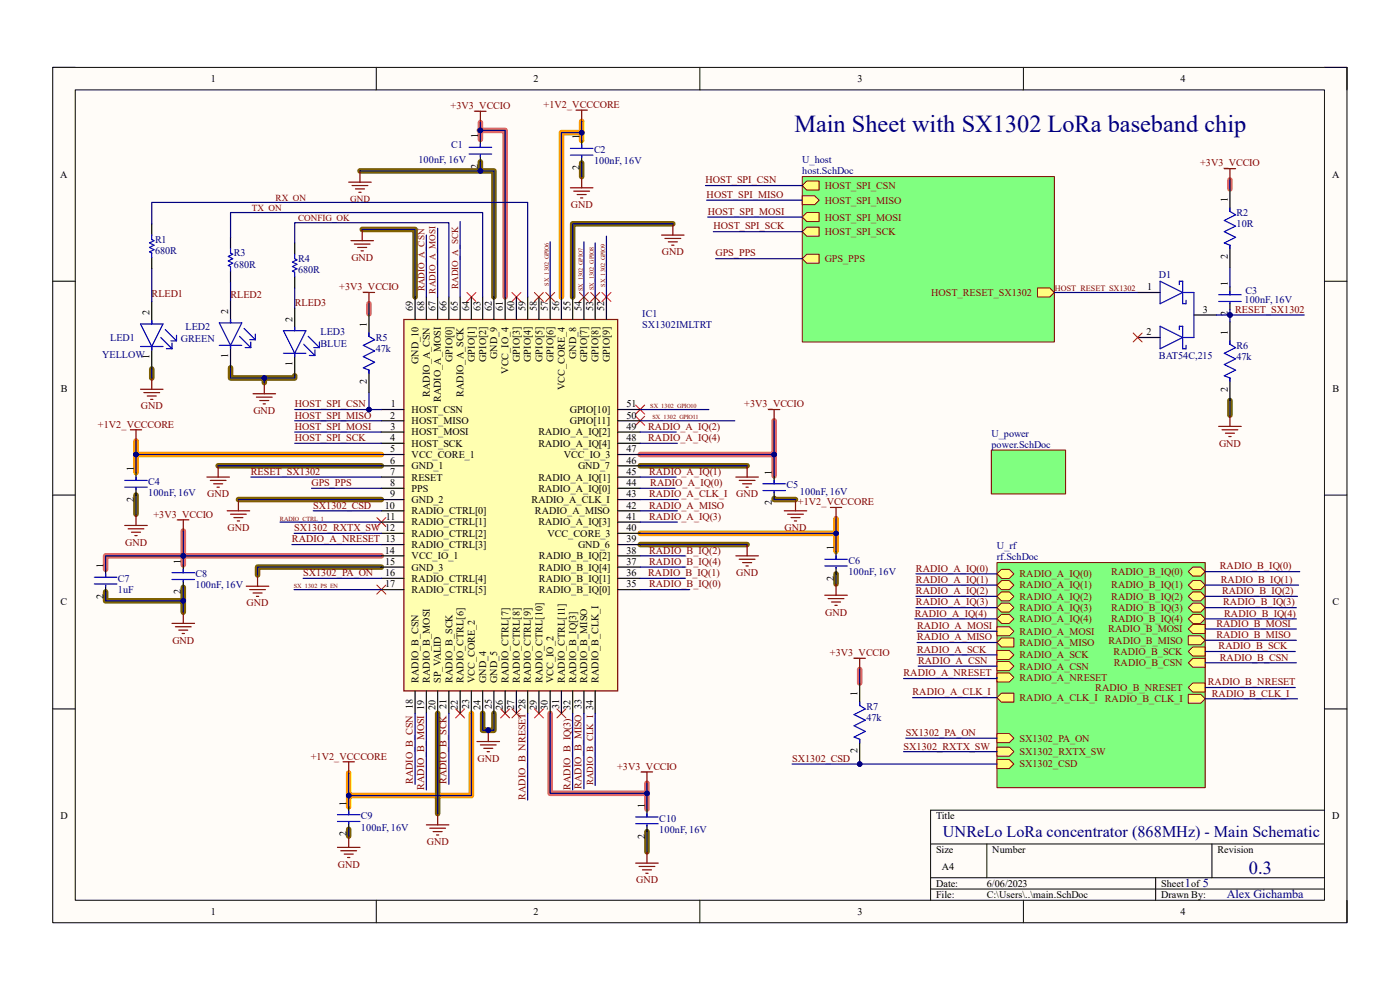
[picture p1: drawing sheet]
<svg xmlns="http://www.w3.org/2000/svg" width="297mm" height="210mm" viewBox="0 0 297 210" stroke-linecap="round" stroke-linejoin="round" font-family="sans-serif">
<path d="M11.2 14.3h274.6v181.4h-274.6z" fill-rule="evenodd" fill="#fffcf8"/>
<path d="M11.2 14.3h274.6v181.4h-274.6z" fill="none" stroke="#000" stroke-width=".21"/>
<path d="M16 19.1h265v171.9h-265z" fill-rule="evenodd" fill="#fffcf8"/>
<g fill="none" stroke="#000" stroke-width=".21">
<path d="M11.2 14.3h4.8M16 19.1h265v171.9h-265zM79.8 14.3v4.8M148.5 14.3v4.8M217.1 14.3v4.8M281 14.3h4.8v4.8M11.2 59.7h4.8M281 59.7h4.8M11.2 105h4.8M281 105h4.8M11.2 150.4h4.8M281 150.4h4.8"/>
<path d="M197.4 179h83.6M209.4 179v7.2M257.1 179v7.2M281 171.9h-83.6v19.1M79.8 191v4.7M148.5 191v4.7M197.4 186.2h83.6M197.4 188.6h83.6M217.1 191v4.7M245.2 186.2v4.8M285.8 191v4.7"/>
</g>
<g fill="none" stroke="#7f6000" stroke-width="1.2">
<path d="M76.4 36.3h28.4v26.7M101.9 34.3v2M123.4 34.6v2.9M76.8 48.7h11.3v14.3M142.7 47.5h-21.2v15.5M32.2 78.3v1.9M48.9 78v2.2h7.2v.9M62.5 79.7v.5h-6.4M46.3 98.8h34.6M135.8 98.8h22.7M260.9 85v3.1M28.9 105v4.1"/>
<path d="M50.6 106h30.3M135.8 115.5h22.7M164.2 105.7v.3h4.6M22.4 125.6v1.9h16.5v2.4M38.9 124.6v2.9M80.9 120.3h-26.3v1.7M177.4 121.7v2.2M92.8 151.3v21.3M102.4 151.3v3.6h2.4v-3.6M74 175.9v1.5M137.3 176.4v4.3"/>
</g>
<path d="M123.4 25.8v2.3h-4.3v34.9M123.4 28.1v1.7M28.9 93.6v6.6M28.9 96.4h52M177.4 110v3.1h-41.6M177.4 113.1v3.9M100 151.3v17.5h-26v-4.8M74 168.8v2.4" fill="none" stroke="#f90" stroke-width="1.2"/>
<path d="M101.7 27.7h5.5v35.3M101.9 26v3.6M260.9 38.2v1.9M78.3 64.4v2.2M164.2 89.3v7.1h-28.4M164.2 96.4v4.6M38.9 112.7v5.2h42M38.9 119.8v-1.9h-16.5v2.9M116.7 151.3v17h20.5v-2.2M182.4 142v2.9M137.2 168.3v3.3" fill="none" stroke="#e06666" stroke-width="1.2"/>
<path d="M48.2 108.4h4.8M48.9 109.1h3.3M49.6 109.8h1.9M50.3 110.5h.5M50.6 106v2.4M101.2 157.3h4.8M101.9 158h3.4M102.6 158.7h1.9M103.3 159.5h.5M103.6 154.9v2.4" fill="none" stroke="#800000" stroke-width=".25"/>
<circle cx="103.6" cy="154.9" r=".48" fill="#000080"/>
<circle cx="103.6" cy="154.9" r=".48" fill="none" stroke="#000080" stroke-width=".21"/>
<g fill="none" stroke="#800000" stroke-width=".25">
<path d="M74 38.6h4.8M74.7 39.4h3.3M76.4 36.3v2.3M100.7 23.6h2.4M101.9 23.6v2.4M122.2 23.4h2.4M123.4 23.4v2.4M74.5 51.1h4.7M75.2 51.8h3.3M75.4 40.1h1.9M75.9 52.5h1.9M76.1 40.8h.5"/>
<path d="M76.6 53.2h.5M76.8 48.7v2.4M140.4 49.9h4.7M141.1 50.6h3.3M141.8 51.3h1.9M142.5 52h.5M142.7 47.5v2.4M27.7 91.2h2.3M28.9 91.2v2.4M46.3 98.8v2.4M158.5 98.8v2.4M163 86.9h2.4"/>
<path d="M164.2 86.9v2.4M26.5 111.5h4.7M27.2 112.2h3.3M27.9 112.9h1.9M28.6 113.6h.5M28.9 109.1v2.4M37.7 110.3h2.4M38.9 110.3v2.4M43.9 101.2h4.8M44.6 101.9h3.4M45.3 102.6h1.9M46 103.4h.5"/>
<path d="M156.1 101.2h4.8M156.1 117.9h4.8M156.8 101.9h3.4M156.8 118.6h3.4M157.5 102.6h2M157.5 119.3h2M158.3 103.4h.4M158.5 115.5v2.4M166.4 108.4h4.8M167.1 109.1h3.3M167.8 109.8h1.9M168.5 110.5h.5"/>
<path d="M168.8 106v2.4M176.2 107.7h2.4M177.4 107.7v2.3M158.3 120.1h.4M175 126.3h4.8M175.7 127h3.3M176.4 127.7h1.9M177.1 128.4h.5M177.4 123.9v2.4M71.6 179.8h4.8M72.8 161.6h2.4M74 161.6v2.4"/>
<path d="M74 177.4v2.4M136.1 163.8h2.3M137.2 163.8v2.3M72.3 180.5h3.3M73 181.2h1.9M73.7 181.9h.5M134.9 183.1h4.7M135.6 183.8h3.3M136.3 184.5h1.9M137 185.3h.5M137.3 180.7v2.4"/>
</g>
<path d="M96.7 150.4l1.9 1.9M98.6 150.4l-1.9 1.9M106.2 150.4l1.9 1.9M108.1 150.4l-1.9 1.9M108.6 150.4l1.9 1.9M110.5 150.4l-1.9 1.9M118.2 150.4l1.9 1.9M120.1 150.4l-1.9 1.9" fill="none" stroke="#f00" stroke-width=".21"/>
<path d="M170.2 37.5h53.5v35h-53.5z" fill-rule="evenodd" fill="#80ff80"/>
<path d="M170.2 37.5h53.5v35h-53.5z" fill="none" stroke="#800000" stroke-width=".21"/>
<path d="M171.2 45.1h2.6v1.9h-2.6l-1-1z" fill-rule="evenodd" fill="#ffff80"/>
<path d="M171.2 45.1h2.6v1.9h-2.6l-1-1z" fill="none" stroke="#800000" stroke-width=".21"/>
<path d="M170.2 41.5h2.6l1 1-1 .9h-2.6z" fill-rule="evenodd" fill="#ffff80"/>
<path d="M170.2 41.5h2.6l1 1-1 .9h-2.6z" fill="none" stroke="#800000" stroke-width=".21"/>
<path d="M171.2 38.4h2.6v1.9h-2.6l-1-.9z" fill-rule="evenodd" fill="#ffff80"/>
<path d="M171.2 38.4h2.6v1.9h-2.6l-1-.9z" fill="none" stroke="#800000" stroke-width=".21"/>
<path d="M171.2 48.2h2.6v1.9h-2.6l-1-1z" fill-rule="evenodd" fill="#ffff80"/>
<path d="M171.2 48.2h2.6v1.9h-2.6l-1-1z" fill="none" stroke="#800000" stroke-width=".21"/>
<path d="M220.1 61.1h2.6l1 1-1 .9h-2.6z" fill-rule="evenodd" fill="#ffff80"/>
<path d="M220.1 61.1h2.6l1 1-1 .9h-2.6z" fill="none" stroke="#800000" stroke-width=".21"/>
<path d="M171.2 53.9h2.6v1.9h-2.6l-1-.9z" fill-rule="evenodd" fill="#ffff80"/>
<path d="M171.2 53.9h2.6v1.9h-2.6l-1-.9z" fill="none" stroke="#800000" stroke-width=".21"/>
<path d="M211.5 119.3h44.2v47.8h-44.2z" fill-rule="evenodd" fill="#80ff80"/>
<path d="M211.5 119.3h44.2v47.8h-44.2z" fill="none" stroke="#800000" stroke-width=".21"/>
<path d="M212.5 120.8h1.6l1 .9-1 1h-1.6l-1-1z" fill-rule="evenodd" fill="#ffff80"/>
<path d="M212.5 120.8h1.6l1 .9-1 1h-1.6l-1-1z" fill="none" stroke="#800000" stroke-width=".21"/>
<path d="M212.5 123.2h1.6l1 .9-1 1h-1.6l-1-1z" fill-rule="evenodd" fill="#ffff80"/>
<path d="M212.5 123.2h1.6l1 .9-1 1h-1.6l-1-1z" fill="none" stroke="#800000" stroke-width=".21"/>
<path d="M212.5 130.3h1.6l1 1-1 .9h-1.6l-1-.9z" fill-rule="evenodd" fill="#ffff80"/>
<path d="M212.5 130.3h1.6l1 1-1 .9h-1.6l-1-.9z" fill="none" stroke="#800000" stroke-width=".21"/>
<path d="M212.5 127.9h1.6l1 1-1 1h-1.6l-1-1z" fill-rule="evenodd" fill="#ffff80"/>
<path d="M212.5 127.9h1.6l1 1-1 1h-1.6l-1-1z" fill="none" stroke="#800000" stroke-width=".21"/>
<path d="M212.5 125.6h1.6l1 .9-1 1h-1.6l-1-1z" fill-rule="evenodd" fill="#ffff80"/>
<path d="M212.5 125.6h1.6l1 .9-1 1h-1.6l-1-1z" fill="none" stroke="#800000" stroke-width=".21"/>
<path d="M252.1 126.5l1-.9h1.6l1 .9-1 1h-1.6z" fill-rule="evenodd" fill="#ffff80"/>
<path d="M252.1 126.5l1-.9h1.6l1 .9-1 1h-1.6z" fill="none" stroke="#800000" stroke-width=".21"/>
<path d="M252.1 131.3l1-1h1.6l1 1-1 .9h-1.6z" fill-rule="evenodd" fill="#ffff80"/>
<path d="M252.1 131.3l1-1h1.6l1 1-1 .9h-1.6z" fill="none" stroke="#800000" stroke-width=".21"/>
<path d="M252.1 124.1l1-.9h1.6l1 .9-1 1h-1.6z" fill-rule="evenodd" fill="#ffff80"/>
<path d="M252.1 124.1l1-.9h1.6l1 .9-1 1h-1.6z" fill="none" stroke="#800000" stroke-width=".21"/>
<path d="M253.1 120.3h1.6l1 1-1 .9h-1.6l-1-.9z" fill-rule="evenodd" fill="#ffff80"/>
<path d="M253.1 120.3h1.6l1 1-1 .9h-1.6l-1-.9z" fill="none" stroke="#800000" stroke-width=".21"/>
<path d="M252.1 128.9l1-1h1.6l1 1-1 1h-1.6z" fill-rule="evenodd" fill="#ffff80"/>
<path d="M252.1 128.9l1-1h1.6l1 1-1 1h-1.6z" fill="none" stroke="#800000" stroke-width=".21"/>
<path d="M211.5 138h2.6l1 .9-1 1h-2.6z" fill-rule="evenodd" fill="#ffff80"/>
<path d="M211.5 138h2.6l1 .9-1 1h-2.6z" fill="none" stroke="#800000" stroke-width=".21"/>
<path d="M211.5 133h2.6l1 .9-1 1h-2.6z" fill-rule="evenodd" fill="#ffff80"/>
<path d="M211.5 133h2.6l1 .9-1 1h-2.6z" fill="none" stroke="#800000" stroke-width=".21"/>
<path d="M211.5 136.3l1-.9h2.6v1.9h-2.6z" fill-rule="evenodd" fill="#ffff80"/>
<path d="M211.5 136.3l1-.9h2.6v1.9h-2.6z" fill="none" stroke="#800000" stroke-width=".21"/>
<path d="M211.5 142.7h2.6l1 1-1 1h-2.6z" fill-rule="evenodd" fill="#ffff80"/>
<path d="M211.5 142.7h2.6l1 1-1 1h-2.6z" fill="none" stroke="#800000" stroke-width=".21"/>
<path d="M211.5 140.4h2.6l1 .9-1 1h-2.6z" fill-rule="evenodd" fill="#ffff80"/>
<path d="M211.5 140.4h2.6l1 .9-1 1h-2.6z" fill="none" stroke="#800000" stroke-width=".21"/>
<path d="M252.1 140.6l1-1h2.6v2h-2.6z" fill-rule="evenodd" fill="#ffff80"/>
<path d="M252.1 140.6l1-1h2.6v2h-2.6z" fill="none" stroke="#800000" stroke-width=".21"/>
<path d="M252.1 138.2l1-.9h2.6v1.9h-2.6z" fill-rule="evenodd" fill="#ffff80"/>
<path d="M252.1 138.2l1-.9h2.6v1.9h-2.6z" fill="none" stroke="#800000" stroke-width=".21"/>
<path d="M252.1 133.4l1-.9h2.6v1.9h-2.6z" fill-rule="evenodd" fill="#ffff80"/>
<path d="M252.1 133.4l1-.9h2.6v1.9h-2.6z" fill="none" stroke="#800000" stroke-width=".21"/>
<path d="M252.1 134.9h2.6l1 .9-1 1h-2.6z" fill-rule="evenodd" fill="#ffff80"/>
<path d="M252.1 134.9h2.6l1 .9-1 1h-2.6z" fill="none" stroke="#800000" stroke-width=".21"/>
<path d="M252.1 145.8l1-.9h2.6v1.9h-2.6z" fill-rule="evenodd" fill="#ffff80"/>
<path d="M252.1 145.8l1-.9h2.6v1.9h-2.6z" fill="none" stroke="#800000" stroke-width=".21"/>
<path d="M211.5 161.1h2.6l1 1-1 .9h-2.6z" fill-rule="evenodd" fill="#ffff80"/>
<path d="M211.5 161.1h2.6l1 1-1 .9h-2.6z" fill="none" stroke="#800000" stroke-width=".21"/>
<path d="M211.5 158.5h2.6l1 1-1 .9h-2.6z" fill-rule="evenodd" fill="#ffff80"/>
<path d="M211.5 158.5h2.6l1 1-1 .9h-2.6z" fill="none" stroke="#800000" stroke-width=".21"/>
<path d="M211.5 155.6h2.6l1 1-1 1h-2.6z" fill-rule="evenodd" fill="#ffff80"/>
<path d="M211.5 155.6h2.6l1 1-1 1h-2.6z" fill="none" stroke="#800000" stroke-width=".21"/>
<path d="M252.1 147.3h2.6l1 .9-1 1h-2.6z" fill-rule="evenodd" fill="#ffff80"/>
<path d="M252.1 147.3h2.6l1 .9-1 1h-2.6z" fill="none" stroke="#800000" stroke-width=".21"/>
<path d="M211.5 148l1-1h2.6v2h-2.6z" fill-rule="evenodd" fill="#ffff80"/>
<path d="M211.5 148l1-1h2.6v2h-2.6z" fill="none" stroke="#800000" stroke-width=".21"/>
<g fill="none" stroke="#800000" stroke-width=".25">
<path d="M121 39.8h4.8M123.4 37.5v2.3M259.7 35.8h2.4M260.9 35.8v2.4M121.7 40.6h3.4M122.4 41.3h2M123.2 42h.4M29.8 82.6h4.8M30.5 83.3h3.4M31.2 84h1.9M32 84.7h.4M32.2 80.2v2.4"/>
<path d="M53.7 83.5h4.8M54.4 84.2h3.3M55.1 85h1.9M55.8 85.7h.5M56.1 81.1v2.4M258.5 90.5h4.8M259.3 91.2h3.3M260 91.9h1.9M260.7 92.6h.5M260.9 88.1v2.4M36.5 132.2h4.8M37.2 133h3.4"/>
<path d="M37.9 133.7h1.9M38.6 134.4h.5M38.9 129.9v2.3M52.2 124.4h4.8M53 125.1h3.3M53.7 125.8h1.9M54.4 126.5h.5M54.6 122v2.4M181.2 139.6h2.4M182.4 139.6v2.4M90.5 175h4.7M91.2 175.7h3.3"/>
<path d="M91.9 176.4h1.9M92.6 177.1h.5M92.8 172.6v2.4"/>
</g>
<path d="M99 62l2 2M101 62l-2 2M108.6 62l1.9 2M110.5 62l-1.9 2M113.4 62l1.9 2M115.3 62l-1.9 2M113.4 150.4l1.9 1.9M115.3 150.4l-1.9 1.9" fill="none" stroke="#f00" stroke-width=".21"/>
<path d="M48.9 63.7v4.8M48.9 73.3v4.7" fill="none" stroke="#000" stroke-width=".25"/>
<path d="M46.5 68.5h4.8l-2.4 4.8zM46.5 73.3h4.8M48.9 67.8v.7M48.9 73.3v.7M50.8 71.4l2.4 2.3M51.8 69.7l2.4 2.4M52 73.7h1.2M53 72.1h1.2M53.2 72.5v1.2M54.2 70.9v1.2" fill="none" stroke="#00f" stroke-width=".25"/>
<path d="M210.3 95.5h15.8v9.3h-15.8z" fill-rule="evenodd" fill="#80ff80"/>
<path d="M210.3 95.5h15.8v9.3h-15.8z" fill="none" stroke="#800000" stroke-width=".21"/>
<g fill="none" stroke="#f00" stroke-width=".21">
<path d="M115.8 62l1.9 2M117.7 62l-1.9 2M122.9 62l1.9 2M124.8 62l-1.9 2M125.3 62l1.9 2M127.2 62l-1.9 2M127.7 62l1.9 2M129.6 62l-1.9 2M134.9 85.9l1.9 1.9M134.9 88.3l1.9 1.9M136.8 85.9l-1.9 1.9M136.8 88.3l-1.9 1.9"/>
<path d="M79.9 109.8l2 1.9M81.9 109.8l-2 1.9M79.9 124.1l2 1.9M81.9 124.1l-2 1.9"/>
</g>
<path d="M77.1 62h2.4M78.3 62v2.4" fill="none" stroke="#800000" stroke-width=".25"/>
<path d="M32.2 47.5v2.4M32.2 54.6v2.4M48.9 50.3v2.4M48.9 57.5v2.4M62.5 51.5v2.4M62.5 58.7v2.4" fill="none" stroke="#000" stroke-width=".25"/>
<path d="M32.2 49.9v.9l.5 .3-1 .4 1 .5-1 .5 1 .5-1 .4 .5 .3v.9M48.9 52.7v1l.5 .2-1 .5 1 .5-1 .5 1 .4-1 .5 .5 .3v.9M62.5 53.9v1l.5 .2-1 .5 1 .5-1 .5 1 .4-1 .5 .5 .2v1" fill="none" stroke="#00f" stroke-width=".25"/>
<path d="M85.7 67.8h45.3v78.8h-45.3z" fill-rule="evenodd" fill="#ffffb0"/>
<path d="M85.7 67.8h45.3v78.8h-45.3z" fill="none" stroke="#800000" stroke-width=".25"/>
<g fill="none" stroke="#000" stroke-width=".25">
<path d="M101.9 29.6v1.6M101.9 32.9v1.4M123.4 29.8v1.7M123.4 33.2v1.4M260.9 40.1v4.8M260.9 52v4.8M32.2 64v4.7M32.2 73.5v4.8M62.5 65.4v4.8M62.5 74.9v4.8M78.3 66.6v4.8M78.3 78.5v4.8"/>
<path d="M88.1 63v4.8M90.5 63v4.8M92.8 63v4.8M95.2 63v4.8M97.6 63v4.8M100 63v4.8M102.4 63v4.8M104.8 63v4.8M107.2 63v4.8M109.6 63v4.8M111.9 63v4.8M114.3 63v4.8"/>
<path d="M116.7 63v4.8M119.1 63v4.8M121.5 63v4.8M123.9 63v4.8M126.3 63v4.8M128.7 63v4.8M241.4 62.1h4.7M241.4 71.6h4.7M253.3 66.8h4.8M260.9 60.9v1.6M260.9 64.2v1.4M260.9 68.3v4.7"/>
<path d="M80.9 86.9h4.8M80.9 89.3h4.8M80.9 91.7h4.8M80.9 94h4.8M80.9 96.4h4.8M80.9 98.8h4.8M131 86.9h4.8M131 89.3h4.8M131 91.7h4.8M131 94h4.8M131 96.4h4.8M131 98.8h4.8"/>
<path d="M260.9 80.2v4.8M28.9 100.2v1.7M28.9 103.6v1.4M38.9 119.8v1.7M80.9 101.2h4.8M80.9 103.6h4.8M80.9 106h4.8M80.9 108.4h4.8M80.9 110.8h4.8M80.9 113.1h4.8M80.9 115.5h4.8M80.9 117.9h4.8"/>
<path d="M131 101.2h4.8M131 103.6h4.8M131 106h4.8M131 108.4h4.8M131 110.8h4.8M131 113.1h4.8M131 115.5h4.8M131 117.9h4.8M164.2 101v1.6M164.2 104.3v1.4M177.4 117v1.6M22.4 120.8v1.6"/>
<path d="M22.4 124.1v1.5M38.9 123.2v1.4M80.9 120.3h4.8M80.9 122.7h4.8M80.9 125.1h4.8M131 120.3h4.8M131 122.7h4.8M131 125.1h4.8M177.4 120.3v1.4M88.1 146.6v4.7M90.5 146.6v4.7M92.8 146.6v4.7"/>
<path d="M95.2 146.6v4.7M97.6 146.6v4.7M100 146.6v4.7M102.4 146.6v4.7M104.8 146.6v4.7M107.2 146.6v4.7M109.6 146.6v4.7M111.9 146.6v4.7M114.3 146.6v4.7M116.7 146.6v4.7M119.1 146.6v4.7M121.5 146.6v4.7"/>
<path d="M123.9 146.6v4.7M126.3 146.6v4.7M182.4 144.9v4.8M182.4 156.8v4.8M74 171.2v1.6M74 174.5v1.4M137.3 171.6v1.7M137.3 175v1.4"/>
</g>
<g fill="none" stroke="#00f" stroke-width=".25">
<path d="M99.5 31.2h4.8M99.5 32.7h4.8M101.9 30.5v.7M101.9 32.9v.3M121 31.5h4.8M121 32.9h4.8M123.4 30.8v.7M123.4 33.2v.2M246.1 59.7l4.8 2.4-4.8 2.3zM260.9 44.1v.8l1.2 .7-2.4 1.2 2.4 1.2-2.4 1.1 2.4 1.2-2.4 1.2 1.2 .5v.7M29.8 68.7h4.8l-2.4 4.8zM29.8 73.5h4.8"/>
<path d="M32.2 68v.7M32.2 73.5v.7M34.1 71.6l2.4 2.4M35.1 69.9l2.3 2.4M35.3 74h1.2M36.3 72.3h1.1M36.5 72.8v1.2M37.4 71.1v1.2M60.1 70.2h4.8l-2.4 4.7zM60.1 74.9h4.8M62.5 69.4v.8M62.5 74.9v.8"/>
<path d="M64.4 73l2.4 2.4M65.4 71.4l2.4 2.3M65.6 75.4h1.2M66.6 73.7h1.2M66.8 74.2v1.2M67.8 72.5v1.2M78.3 70.6v.8l1.2 .7-2.4 1.2 2.4 1.2-2.4 1.2 2.4 1.1-2.4 1.2 1.2 .5v.7M246.1 69.2l4.8 2.4-4.8 2.4zM250.2 69.9v-.7h.7v4.8h.7v-.7M250.2 60.4v-.7h.7v4.7h.7v-.7M250.9 62.1h2.4v9.5h-2.4M258.5 62.5h4.8"/>
<path d="M258.5 64h4.8M260.9 61.8v.7M260.9 64.2v.2M260.9 72.3v.7l1.2 .7-2.4 1.2 2.4 1.2-2.4 1.2 2.4 1.2-2.4 1.2 1.2 .5v.7M26.5 101.9h4.7M26.5 103.4h4.7M28.9 101.2v.7M28.9 103.6v.2M161.8 102.6h4.8M161.8 104.1h4.8M164.2 101.9v.7M164.2 104.3v.2"/>
<path d="M175 118.6h4.8M177.4 117.9v.7M20 122.4h4.8M20 123.9h4.8M22.4 121.7v.7M22.4 124.1v.3M36.5 121.5h4.8M36.5 122.9h4.8M38.9 120.8v.7M38.9 123.2v.2M175 120.1h4.8M177.4 120.3v.2"/>
<path d="M182.4 149v.7l1.2 .7-2.4 1.2 2.4 1.2-2.4 1.2 2.4 1.2-2.4 1.2 1.2 .4v.8M71.6 172.8h4.8M71.6 174.3h4.8M74 172.1v.7M74 174.5v.2M134.9 173.3h4.7M134.9 174.7h4.7M137.3 172.6v.7M137.3 175v.2"/>
</g>
<path d="M240.4 70.6l1.9 1.9M242.3 70.6l-1.9 1.9" fill="none" stroke="#f00" stroke-width=".21"/>
<path d="M50.6 106h30.3M104.8 151.3v3.6h-1.2" fill="none" stroke="#000080" stroke-width=".25"/>
<circle cx="103.6" cy="154.9" r=".48" fill="#000080"/>
<circle cx="103.6" cy="154.9" r=".48" fill="none" stroke="#000080" stroke-width=".21"/>
<path d="M102.4 151.3v3.6h1.2" fill="none" stroke="#000080" stroke-width=".25"/>
<circle cx="103.6" cy="154.9" r=".48" fill="#000080"/>
<circle cx="103.6" cy="154.9" r=".48" fill="none" stroke="#000080" stroke-width=".21"/>
<path d="M76.8 48.7h11.3v14.3M46.3 98.8h34.6M135.8 98.8h22.7M135.8 115.5h22.7M100 151.3v17.5h-26v-4.8" fill="none" stroke="#000080" stroke-width=".25"/>
<circle cx="74" cy="168.8" r=".48" fill="#000080"/>
<circle cx="74" cy="168.8" r=".48" fill="none" stroke="#000080" stroke-width=".21"/>
<path d="M38.9 112.7v5.2h42" fill="none" stroke="#000080" stroke-width=".25"/>
<circle cx="38.9" cy="117.9" r=".48" fill="#000080"/>
<circle cx="38.9" cy="117.9" r=".48" fill="none" stroke="#000080" stroke-width=".21"/>
<path d="M90.5 49.9v13.1M92.8 48.4v14.6M97.6 47v16M135.8 91.7h7.7M135.8 94h7.9M135.8 101.2h7.7M135.8 103.6h7.4M135.8 106h8.1M135.8 108.4h7.9M135.8 110.8h7.9M116.7 151.3v17h20.5v-2.2" fill="none" stroke="#000080" stroke-width=".25"/>
<circle cx="137.3" cy="168.3" r=".48" fill="#000080"/>
<circle cx="137.3" cy="168.3" r=".48" fill="none" stroke="#000080" stroke-width=".21"/>
<path d="M28.9 93.6v2.8M135.8 117.9h9.6M164.2 105.7v.3h4.6M135.8 120.3h9.6M135.8 122.7h9.6M135.8 125.1h10.5M88.1 151.3v15.1M90.5 151.3v16.3M95.2 151.3v15.1M121.5 151.3v16.3M123.9 151.3v16M126.3 151.3v15.3" fill="none" stroke="#000080" stroke-width=".25"/>
<circle cx="28.9" cy="96.4" r=".48" fill="#000080"/>
<circle cx="28.9" cy="96.4" r=".48" fill="none" stroke="#000080" stroke-width=".21"/>
<path d="M164.2 89.3v7.1h-28.4" fill="none" stroke="#000080" stroke-width=".25"/>
<circle cx="164.2" cy="96.4" r=".48" fill="#000080"/>
<circle cx="164.2" cy="96.4" r=".48" fill="none" stroke="#000080" stroke-width=".21"/>
<g fill="none" stroke="#000080" stroke-width=".25">
<path d="M62.4 113.1h18.5M66.5 108.4h14.4M64.3 122.7h16.6M194.1 131.3h17.4M194.3 121.7h17.2M194.3 124.1h17.2M194.3 126.5h17.2M194.3 128.9h17.2M194.6 133.9h16.9M194.6 136.3h16.9M194.6 138.9h16.9M191.7 159.5h19.8"/>
<path d="M192.2 156.6h19.3M194.8 141.3h16.7M211.5 143.7v.2h-19.8M182.4 161.6v.5h29.1"/>
</g>
<circle cx="182.4" cy="162.1" r=".48" fill="#000080"/>
<circle cx="182.4" cy="162.1" r=".48" fill="none" stroke="#000080" stroke-width=".21"/>
<g fill="none" stroke="#000080" stroke-width=".25">
<path d="M149.7 39.4h20.5M260.9 38.2v1.9M149.9 42.5h20.3M150.1 46h20.1M151.3 49.1h18.9M260.9 85v3.1M53.2 101.2h27.7M80.9 120.3h-26.3v1.7M255.7 121.3h20M255.7 124.1h19.8M255.7 126.5h19.6M255.7 128.9h19.3"/>
<path d="M255.7 131.3h19.3M255.7 133.4h19.3M255.7 135.8h19.3M255.7 138.2h19.1M182.4 142v2.9M255.7 140.6h19.3M255.7 145.8h19.1M168.1 162.1h14.3"/>
</g>
<circle cx="182.4" cy="162.1" r=".48" fill="#000080"/>
<circle cx="182.4" cy="162.1" r=".48" fill="none" stroke="#000080" stroke-width=".21"/>
<path d="M101.9 26v1.7M61.9 115.5h19M92.8 151.3v21.3M111.9 151.3v18.4" fill="none" stroke="#000080" stroke-width=".25"/>
<circle cx="101.9" cy="27.7" r=".48" fill="#000080"/>
<circle cx="101.9" cy="27.7" r=".48" fill="none" stroke="#000080" stroke-width=".21"/>
<path d="M62.5 79.7v.5h-6.4" fill="none" stroke="#000080" stroke-width=".25"/>
<circle cx="56.1" cy="80.2" r=".48" fill="#000080"/>
<circle cx="56.1" cy="80.2" r=".48" fill="none" stroke="#000080" stroke-width=".21"/>
<path d="M48.9 78v2.2h7.2v.9" fill="none" stroke="#000080" stroke-width=".25"/>
<circle cx="56.1" cy="80.2" r=".48" fill="#000080"/>
<circle cx="56.1" cy="80.2" r=".48" fill="none" stroke="#000080" stroke-width=".21"/>
<path d="M101.7 27.7h5.5v35.3M142.7 47.5h-21.2v15.5M32.2 78.3v1.9" fill="none" stroke="#000080" stroke-width=".25"/>
<circle cx="101.9" cy="27.7" r=".48" fill="#000080"/>
<circle cx="101.9" cy="27.7" r=".48" fill="none" stroke="#000080" stroke-width=".21"/>
<path d="M123.4 25.8v2.3h-4.3v34.9M116.7 51.3v11.7M123.9 51.3v11.7M126.3 51.5v11.5M128.7 50.1v12.9M151.8 54.9h18.4M59.4 110.8h21.5M66.1 103.6h14.8M62.4 125.1h18.5M193.6 148h17.9M255.7 148.2h19.6" fill="none" stroke="#000080" stroke-width=".25"/>
<circle cx="123.4" cy="28.1" r=".48" fill="#000080"/>
<circle cx="123.4" cy="28.1" r=".48" fill="none" stroke="#000080" stroke-width=".21"/>
<path d="M62.5 86.9h18.4M177.4 121.7v2.2M137.3 176.4v4.3" fill="none" stroke="#000080" stroke-width=".25"/>
<circle cx="78.3" cy="86.9" r=".48" fill="#000080"/>
<circle cx="78.3" cy="86.9" r=".48" fill="none" stroke="#000080" stroke-width=".21"/>
<path d="M78.3 83.3v3.6" fill="none" stroke="#000080" stroke-width=".25"/>
<circle cx="78.3" cy="86.9" r=".48" fill="#000080"/>
<circle cx="78.3" cy="86.9" r=".48" fill="none" stroke="#000080" stroke-width=".21"/>
<path d="M76.4 36.3h28.4v26.7M32.2 47.5v-4.6h79.7v20.1M48.9 59.9v3.8M48.9 50.3v-5.2h53.5v17.9M62.5 51.5v-4.3h32.7v15.8M62.5 61.1v4.3M78.3 64.4v2.2M62.5 89.3h18.4M62.5 91.7h18.4M62.5 94h18.4M135.8 89.3h20.1M135.8 86.9h14.6" fill="none" stroke="#000080" stroke-width=".25"/>
<circle cx="101.9" cy="36.3" r=".48" fill="#000080"/>
<circle cx="101.9" cy="36.3" r=".48" fill="none" stroke="#000080" stroke-width=".21"/>
<path d="M101.9 34.3v2" fill="none" stroke="#000080" stroke-width=".25"/>
<circle cx="101.9" cy="36.3" r=".48" fill="#000080"/>
<circle cx="101.9" cy="36.3" r=".48" fill="none" stroke="#000080" stroke-width=".21"/>
<path d="M260.9 56.8v4.1M28.9 96.4h52" fill="none" stroke="#000080" stroke-width=".25"/>
<circle cx="28.9" cy="96.4" r=".48" fill="#000080"/>
<circle cx="28.9" cy="96.4" r=".48" fill="none" stroke="#000080" stroke-width=".21"/>
<path d="M28.9 105v4.1M38.9 117.9v1.9" fill="none" stroke="#000080" stroke-width=".25"/>
<circle cx="38.9" cy="117.9" r=".48" fill="#000080"/>
<circle cx="38.9" cy="117.9" r=".48" fill="none" stroke="#000080" stroke-width=".21"/>
<path d="M177.4 110v3.1h-41.6M74 175.9v1.5" fill="none" stroke="#000080" stroke-width=".25"/>
<circle cx="177.4" cy="113.1" r=".48" fill="#000080"/>
<circle cx="177.4" cy="113.1" r=".48" fill="none" stroke="#000080" stroke-width=".21"/>
<path d="M101.9 27.7v1.9M32.2 57v7" fill="none" stroke="#000080" stroke-width=".25"/>
<circle cx="101.9" cy="27.7" r=".48" fill="#000080"/>
<circle cx="101.9" cy="27.7" r=".48" fill="none" stroke="#000080" stroke-width=".21"/>
<path d="M123.4 34.6v2.9M28.9 96.4v3.8" fill="none" stroke="#000080" stroke-width=".25"/>
<circle cx="28.9" cy="96.4" r=".48" fill="#000080"/>
<circle cx="28.9" cy="96.4" r=".48" fill="none" stroke="#000080" stroke-width=".21"/>
<path d="M164.2 96.4v4.6" fill="none" stroke="#000080" stroke-width=".25"/>
<circle cx="164.2" cy="96.4" r=".48" fill="#000080"/>
<circle cx="164.2" cy="96.4" r=".48" fill="none" stroke="#000080" stroke-width=".21"/>
<path d="M177.4 113.1v3.9" fill="none" stroke="#000080" stroke-width=".25"/>
<circle cx="177.4" cy="113.1" r=".48" fill="#000080"/>
<circle cx="177.4" cy="113.1" r=".48" fill="none" stroke="#000080" stroke-width=".21"/>
<path d="M38.9 124.6v2.9" fill="none" stroke="#000080" stroke-width=".25"/>
<circle cx="38.9" cy="127.5" r=".48" fill="#000080"/>
<circle cx="38.9" cy="127.5" r=".48" fill="none" stroke="#000080" stroke-width=".21"/>
<path d="M258.1 66.8h18.6" fill="none" stroke="#000080" stroke-width=".25"/>
<circle cx="260.9" cy="66.8" r=".48" fill="#000080"/>
<circle cx="260.9" cy="66.8" r=".48" fill="none" stroke="#000080" stroke-width=".21"/>
<path d="M260.9 66.8v1.5" fill="none" stroke="#000080" stroke-width=".25"/>
<circle cx="260.9" cy="66.8" r=".48" fill="#000080"/>
<circle cx="260.9" cy="66.8" r=".48" fill="none" stroke="#000080" stroke-width=".21"/>
<path d="M260.9 65.6v1.2" fill="none" stroke="#000080" stroke-width=".25"/>
<circle cx="260.9" cy="66.8" r=".48" fill="#000080"/>
<circle cx="260.9" cy="66.8" r=".48" fill="none" stroke="#000080" stroke-width=".21"/>
<path d="M74 168.8v2.4" fill="none" stroke="#000080" stroke-width=".25"/>
<circle cx="74" cy="168.8" r=".48" fill="#000080"/>
<circle cx="74" cy="168.8" r=".48" fill="none" stroke="#000080" stroke-width=".21"/>
<path d="M137.2 168.3v3.3" fill="none" stroke="#000080" stroke-width=".25"/>
<circle cx="137.3" cy="168.3" r=".48" fill="#000080"/>
<circle cx="137.3" cy="168.3" r=".48" fill="none" stroke="#000080" stroke-width=".21"/>
<path d="M223.7 62.1h17.7M38.9 117.9h-16.5v2.9" fill="none" stroke="#000080" stroke-width=".25"/>
<circle cx="38.9" cy="117.9" r=".48" fill="#000080"/>
<circle cx="38.9" cy="117.9" r=".48" fill="none" stroke="#000080" stroke-width=".21"/>
<path d="M22.4 125.6v1.9h16.5v2.4" fill="none" stroke="#000080" stroke-width=".25"/>
<circle cx="38.9" cy="127.5" r=".48" fill="#000080"/>
<circle cx="38.9" cy="127.5" r=".48" fill="none" stroke="#000080" stroke-width=".21"/>
<path d="M123.4 28.1v1.7" fill="none" stroke="#000080" stroke-width=".25"/>
<circle cx="123.4" cy="28.1" r=".48" fill="#000080"/>
<circle cx="123.4" cy="28.1" r=".48" fill="none" stroke="#000080" stroke-width=".21"/>
<text font-size="5.2" fill="#000080" x="168.5" y="28">Main Sheet with SX1302 LoRa baseband chip</text>
<text font-size="3.9" fill="#000080" x="265" y="185.5">0.3</text>
<text font-size="3.4" fill="#000080" x="200" y="177.6">UNReLo LoRa concentrator (868MHz) - Main Schematic</text>
<g font-size="2.6" fill="#000080">
<text x="251.4" y="188.3">1</text>
<text x="255.2" y="188.3">5</text>
<text x="260.3" y="190.5">Alex Gichamba</text>
</g>
<g font-size="2.2">
<text x="44.7" y="17.4">1</text>
<text x="113.2" y="17.4">2</text>
<text x="181.9" y="17.4">3</text>
<text x="250.4" y="17.4">4</text>
<text x="101.4" y="29.3" transform="rotate(-90 101.4 29.3)">1</text>
<text x="122.9" y="29.6" transform="rotate(-90 122.9 29.6)">1</text>
<text x="101.4" y="35.8" transform="rotate(-90 101.4 35.8)">2</text>
<text x="12.8" y="37.7">A</text>
<text x="122.9" y="36.1" transform="rotate(-90 122.9 36.1)">2</text>
<text x="282.6" y="37.7">A</text>
<text x="260.5" y="42.9" transform="rotate(-90 260.5 42.9)">1</text>
<text x="260.5" y="54.9" transform="rotate(-90 260.5 54.9)">2</text>
<text x="87.6" y="65.9" transform="rotate(-90 87.6 65.9)">69</text>
<text x="90" y="65.9" transform="rotate(-90 90 65.9)">68</text>
<text x="92.4" y="65.9" transform="rotate(-90 92.4 65.9)">67</text>
<text x="94.7" y="65.9" transform="rotate(-90 94.7 65.9)">66</text>
<text x="97.2" y="65.9" transform="rotate(-90 97.2 65.9)">65</text>
<text x="99.5" y="65.9" transform="rotate(-90 99.5 65.9)">64</text>
<text x="101.9" y="65.9" transform="rotate(-90 101.9 65.9)">63</text>
<text x="104.3" y="65.9" transform="rotate(-90 104.3 65.9)">62</text>
<text x="106.7" y="65.9" transform="rotate(-90 106.7 65.9)">61</text>
<text x="109.1" y="65.9" transform="rotate(-90 109.1 65.9)">60</text>
<text x="111.5" y="65.9" transform="rotate(-90 111.5 65.9)">59</text>
<text x="113.9" y="65.9" transform="rotate(-90 113.9 65.9)">58</text>
<text x="116.2" y="65.9" transform="rotate(-90 116.2 65.9)">57</text>
<text x="118.6" y="65.9" transform="rotate(-90 118.6 65.9)">56</text>
<text x="121" y="65.9" transform="rotate(-90 121 65.9)">55</text>
<text x="123.4" y="65.9" transform="rotate(-90 123.4 65.9)">54</text>
<text x="125.8" y="65.9" transform="rotate(-90 125.8 65.9)">53</text>
<text x="128.2" y="65.9" transform="rotate(-90 128.2 65.9)">52</text>
<text x="243.4" y="61.6">1</text>
<text x="260.5" y="60.6" transform="rotate(-90 260.5 60.6)">1</text>
<text x="31.7" y="66.8" transform="rotate(-90 31.7 66.8)">2</text>
<text x="48.4" y="66.6" transform="rotate(-90 48.4 66.6)">2</text>
<text x="62.1" y="68.2" transform="rotate(-90 62.1 68.2)">2</text>
<text x="77.8" y="69.4" transform="rotate(-90 77.8 69.4)">1</text>
<text x="243.2" y="71.1">2</text>
<text x="255.2" y="66.3">3</text>
<text x="260.5" y="71.1" transform="rotate(-90 260.5 71.1)">1</text>
<text x="260.5" y="67.1" transform="rotate(-90 260.5 67.1)">2</text>
<text x="31.7" y="76.2" transform="rotate(-90 31.7 76.2)">1</text>
<text x="48.4" y="76" transform="rotate(-90 48.4 76)">1</text>
<text x="62.1" y="77.6" transform="rotate(-90 62.1 77.6)">1</text>
<text x="88.8" y="77.3" transform="rotate(-90 88.8 77.3)">GND_10</text>
<text x="96" y="76.8" transform="rotate(-90 96 76.8)">GPIO[0]</text>
<text x="100.7" y="76.8" transform="rotate(-90 100.7 76.8)">GPIO[1]</text>
<text x="103.1" y="76.8" transform="rotate(-90 103.1 76.8)">GPIO[2]</text>
<text x="105.5" y="76.2" transform="rotate(-90 105.5 76.2)">GND_9</text>
<text x="110.3" y="76.8" transform="rotate(-90 110.3 76.8)">GPIO[3]</text>
<text x="112.6" y="76.8" transform="rotate(-90 112.6 76.8)">GPIO[4]</text>
<text x="115.1" y="76.8" transform="rotate(-90 115.1 76.8)">GPIO[5]</text>
<text x="117.4" y="76.8" transform="rotate(-90 117.4 76.8)">GPIO[6]</text>
<text x="122.2" y="76.2" transform="rotate(-90 122.2 76.2)">GND_8</text>
<text x="124.6" y="76.8" transform="rotate(-90 124.6 76.8)">GPIO[7]</text>
<text x="127" y="76.8" transform="rotate(-90 127 76.8)">GPIO[8]</text>
<text x="129.4" y="76.8" transform="rotate(-90 129.4 76.8)">GPIO[9]</text>
<text x="12.9" y="83.1">B</text>
<text x="77.8" y="81.4" transform="rotate(-90 77.8 81.4)">2</text>
<text x="107.9" y="79.3" transform="rotate(-90 107.9 79.3)">VCC_IO_4</text>
<text x="119.8" y="82.8" transform="rotate(-90 119.8 82.8)">VCC_CORE_4</text>
<text x="260.5" y="83.1" transform="rotate(-90 260.5 83.1)">2</text>
<text x="282.7" y="83.1">B</text>
<text x="82.8" y="88.8">2</text>
<text x="82.9" y="86.4">1</text>
<text x="87.3" y="87.6">HOST_CSN</text>
<text x="91.2" y="84.2" transform="rotate(-90 91.2 84.2)">RADIO_A_CSN</text>
<text x="93.6" y="85.3" transform="rotate(-90 93.6 85.3)">RADIO_A_MOSI</text>
<text x="98.3" y="84.2" transform="rotate(-90 98.3 84.2)">RADIO_A_SCK</text>
<text x="120.9" y="87.6">GPIO[10]</text>
<text x="132.9" y="86.4">51</text>
<text x="132.9" y="88.8">50</text>
<text x="82.8" y="93.6">4</text>
<text x="82.8" y="96">5</text>
<text x="82.8" y="91.2">3</text>
<text x="87.3" y="90">HOST_MISO</text>
<text x="87.3" y="92.4">HOST_MOSI</text>
<text x="87.3" y="94.8">HOST_SCK</text>
<text x="114.2" y="92.4">RADIO_A_IQ[2]</text>
<text x="114.2" y="94.8">RADIO_A_IQ[4]</text>
<text x="120.9" y="90">GPIO[11]</text>
<text x="132.9" y="91.2">49</text>
<text x="132.9" y="93.6">48</text>
<text x="132.9" y="96">47</text>
<text x="28.4" y="100" transform="rotate(-90 28.4 100)">1</text>
<text x="82.8" y="98.3">6</text>
<text x="82.8" y="100.8">7</text>
<text x="87.3" y="97.2">VCC_CORE_1</text>
<text x="87.3" y="99.5">GND_1</text>
<text x="87.3" y="101.9">RESET</text>
<text x="114.2" y="101.9">RADIO_A_IQ[1]</text>
<text x="119.6" y="97.2">VCC_IO_3</text>
<text x="122.6" y="99.5">GND_7</text>
<text x="132.9" y="98.3">46</text>
<text x="132.9" y="100.8">45</text>
<text x="163.7" y="100.7" transform="rotate(-90 163.7 100.7)">1</text>
<text x="28.4" y="106.5" transform="rotate(-90 28.4 106.5)">2</text>
<text x="81.7" y="107.9">10</text>
<text x="82.8" y="105.5">9</text>
<text x="82.8" y="103.1">8</text>
<text x="87.3" y="104.3">PPS</text>
<text x="87.3" y="106.7">GND_2</text>
<text x="112.8" y="106.7">RADIO_A_CLK_I</text>
<text x="114.2" y="104.3">RADIO_A_IQ[0]</text>
<text x="132.9" y="103.1">44</text>
<text x="132.9" y="105.5">43</text>
<text x="132.9" y="107.9">42</text>
<text x="163.7" y="107.2" transform="rotate(-90 163.7 107.2)">2</text>
<text x="81.9" y="110.3">11</text>
<text x="87.3" y="109.1">RADIO_CTRL[0]</text>
<text x="87.3" y="111.5">RADIO_CTRL[1]</text>
<text x="87.3" y="113.9">RADIO_CTRL[2]</text>
<text x="113.5" y="109.1">RADIO_A_MISO</text>
<text x="114.2" y="111.5">RADIO_A_IQ[3]</text>
<text x="116.1" y="113.9">VCC_CORE_3</text>
<text x="132.9" y="110.3">41</text>
<text x="132.9" y="112.7">40</text>
<text x="38.4" y="119.6" transform="rotate(-90 38.4 119.6)">1</text>
<text x="81.7" y="117.4">14</text>
<text x="81.7" y="119.8">15</text>
<text x="87.3" y="116.2">RADIO_CTRL[3]</text>
<text x="87.3" y="118.7">VCC_IO_1</text>
<text x="114.3" y="118.7">RADIO_B_IQ[2]</text>
<text x="122.6" y="116.2">GND_6</text>
<text x="132.9" y="115.1">39</text>
<text x="132.9" y="117.4">38</text>
<text x="132.9" y="119.8">37</text>
<text x="176.9" y="116.7" transform="rotate(-90 176.9 116.7)">1</text>
<text x="21.9" y="120.5" transform="rotate(-90 21.9 120.5)">1</text>
<text x="81.7" y="122.2">16</text>
<text x="81.7" y="124.6">17</text>
<text x="87.3" y="121">GND_3</text>
<text x="87.3" y="123.4">RADIO_CTRL[4]</text>
<text x="87.3" y="125.8">RADIO_CTRL[5]</text>
<text x="114.3" y="121">RADIO_B_IQ[4]</text>
<text x="114.3" y="123.4">RADIO_B_IQ[1]</text>
<text x="114.3" y="125.8">RADIO_B_IQ[0]</text>
<text x="132.9" y="122.2">36</text>
<text x="132.9" y="124.6">35</text>
<text x="176.9" y="123.2" transform="rotate(-90 176.9 123.2)">2</text>
<text x="12.9" y="128.4">C</text>
<text x="21.9" y="127" transform="rotate(-90 21.9 127)">2</text>
<text x="38.4" y="126.1" transform="rotate(-90 38.4 126.1)">2</text>
<text x="282.7" y="128.4">C</text>
<text x="88.8" y="144.9" transform="rotate(-90 88.8 144.9)">RADIO_B_CSN</text>
<text x="91.2" y="144.9" transform="rotate(-90 91.2 144.9)">RADIO_B_MOSI</text>
<text x="93.6" y="144.9" transform="rotate(-90 93.6 144.9)">SP_VALID</text>
<text x="96" y="144.9" transform="rotate(-90 96 144.9)">RADIO_B_SCK</text>
<text x="98.3" y="144.9" transform="rotate(-90 98.3 144.9)">RADIO_CTRL[6]</text>
<text x="100.7" y="144.9" transform="rotate(-90 100.7 144.9)">VCC_CORE_2</text>
<text x="103.1" y="144.9" transform="rotate(-90 103.1 144.9)">GND_4</text>
<text x="105.5" y="144.9" transform="rotate(-90 105.5 144.9)">GND_5</text>
<text x="107.9" y="144.9" transform="rotate(-90 107.9 144.9)">RADIO_CTRL[7]</text>
<text x="110.3" y="144.9" transform="rotate(-90 110.3 144.9)">RADIO_CTRL[8]</text>
<text x="112.6" y="144.9" transform="rotate(-90 112.6 144.9)">RADIO_CTRL[9]</text>
<text x="115.1" y="144.9" transform="rotate(-90 115.1 144.9)">RADIO_CTRL[10]</text>
<text x="117.4" y="144.9" transform="rotate(-90 117.4 144.9)">VCC_IO_2</text>
<text x="119.8" y="144.9" transform="rotate(-90 119.8 144.9)">RADIO_CTRL[11]</text>
<text x="122.2" y="144.9" transform="rotate(-90 122.2 144.9)">RADIO_B_IQ[3]</text>
<text x="124.6" y="144.9" transform="rotate(-90 124.6 144.9)">RADIO_B_MISO</text>
<text x="127" y="144.9" transform="rotate(-90 127 144.9)">RADIO_B_CLK_I</text>
<text x="181.9" y="147.7" transform="rotate(-90 181.9 147.7)">1</text>
<text x="92.4" y="150.5" transform="rotate(-90 92.4 150.5)">20</text>
<text x="97.2" y="150.5" transform="rotate(-90 97.2 150.5)">22</text>
<text x="99.5" y="150.5" transform="rotate(-90 99.5 150.5)">23</text>
<text x="101.9" y="150.5" transform="rotate(-90 101.9 150.5)">24</text>
<text x="104.3" y="150.5" transform="rotate(-90 104.3 150.5)">25</text>
<text x="106.7" y="150.5" transform="rotate(-90 106.7 150.5)">26</text>
<text x="109.1" y="150.5" transform="rotate(-90 109.1 150.5)">27</text>
<text x="113.9" y="150.5" transform="rotate(-90 113.9 150.5)">29</text>
<text x="116.2" y="150.5" transform="rotate(-90 116.2 150.5)">30</text>
<text x="118.6" y="150.4" transform="rotate(-90 118.6 150.4)">31</text>
<text x="121" y="150.5" transform="rotate(-90 121 150.5)">32</text>
<text x="181.9" y="159.7" transform="rotate(-90 181.9 159.7)">2</text>
<text x="12.8" y="173.8">D</text>
<text x="73.5" y="170.9" transform="rotate(-90 73.5 170.9)">1</text>
<text x="136.8" y="171.4" transform="rotate(-90 136.8 171.4)">1</text>
<text x="198.6" y="173.8">Title</text>
<text x="282.6" y="173.8">D</text>
<text x="73.5" y="177.4" transform="rotate(-90 73.5 177.4)">2</text>
<text x="136.8" y="177.9" transform="rotate(-90 136.8 177.9)">2</text>
<text x="198.6" y="181">Size</text>
<text x="199.8" y="184.5">A4</text>
<text x="210.5" y="181">Number</text>
<text x="258.3" y="181">Revision</text>
<text x="198.6" y="188.1">Date:</text>
<text x="198.6" y="190.5">File:</text>
<text x="209.3" y="190.5">C:\Users\..\main.SchDoc</text>
<text x="209.3" y="188.1">6/06/2023</text>
<text x="246.3" y="190.5">Drawn By:</text>
<text x="246.3" y="188.1">Sheet</text>
<text x="252.7" y="188.1">of</text>
<text x="44.7" y="194.1">1</text>
<text x="113.2" y="194.1">2</text>
<text x="181.9" y="194.1">3</text>
<text x="250.4" y="194.1">4</text>
</g>
<g font-size="2.2" fill="#800000">
<text x="95.6" y="23.2">+3V3_VCCIO</text>
<text x="115.3" y="22.9">+1V2_VCCCORE</text>
<text x="254.6" y="35.3">+3V3_VCCIO</text>
<text x="149.6" y="38.9">HOST_SPI_CSN</text>
<text x="149.9" y="42">HOST_SPI_MISO</text>
<text x="175" y="40.1">HOST_SPI_CSN</text>
<text x="121.1" y="44.2">GND</text>
<text x="150.2" y="45.6">HOST_SPI_MOSI</text>
<text x="175" y="46.8">HOST_SPI_MOSI</text>
<text x="175" y="43.2">HOST_SPI_MISO</text>
<text x="151.3" y="48.7">HOST_SPI_SCK</text>
<text x="175" y="49.9">HOST_SPI_SCK</text>
<text x="74.5" y="55.4">GND</text>
<text x="140.4" y="54.2">GND</text>
<text x="151.8" y="54.4">GPS_PPS</text>
<text x="175" y="55.6">GPS_PPS</text>
<text x="32.2" y="63">RLED1</text>
<text x="48.9" y="63.2">RLED2</text>
<text x="62.5" y="64.9">RLED3</text>
<text x="72" y="61.6">+3V3_VCCIO</text>
<text x="197.5" y="62.8">HOST_RESET_SX1302</text>
<text x="262" y="66.3">RESET_SX1302</text>
<text x="29.9" y="86.9">GND</text>
<text x="53.8" y="87.8">GND</text>
<text x="62.5" y="86.4">HOST_SPI_CSN</text>
<text x="62.5" y="88.8">HOST_SPI_MISO</text>
<text x="157.9" y="86.4">+3V3_VCCIO</text>
<text x="20.8" y="90.7">+1V2_VCCCORE</text>
<text x="62.5" y="91.2">HOST_SPI_MOSI</text>
<text x="62.5" y="93.6">HOST_SPI_SCK</text>
<text x="137.5" y="91.2">RADIO_A_IQ(2)</text>
<text x="137.5" y="93.6">RADIO_A_IQ(4)</text>
<text x="258.6" y="94.8">GND</text>
<text x="53.2" y="100.8">RESET_SX1302</text>
<text x="137.7" y="100.8">RADIO_A_IQ(1)</text>
<text x="44" y="105.5">GND</text>
<text x="66.1" y="103.1">GPS_PPS</text>
<text x="66.5" y="107.9">SX1302_CSD</text>
<text x="137.7" y="105.5">RADIO_A_CLK_I</text>
<text x="137.7" y="107.9">RADIO_A_MISO</text>
<text x="138" y="103.1">RADIO_A_IQ(0)</text>
<text x="156.2" y="105.5">GND</text>
<text x="169.3" y="107.2">+1V2_VCCCORE</text>
<text x="32.6" y="109.8">+3V3_VCCIO</text>
<text x="48.3" y="112.7">GND</text>
<text x="62.4" y="112.7">SX1302_RXTX_SW 12</text>
<text x="137.7" y="110.3">RADIO_A_IQ(3)</text>
<text x="166.5" y="112.7">GND</text>
<text x="26.5" y="115.8">GND</text>
<text x="61.9" y="115.1">RADIO_A_NRESET 13</text>
<text x="137.7" y="117.4">RADIO_B_IQ(2)</text>
<text x="137.7" y="119.8">RADIO_B_IQ(4)</text>
<text x="64.3" y="122.2">SX1302_PA_ON</text>
<text x="137.5" y="122.2">RADIO_B_IQ(1)</text>
<text x="137.7" y="124.6">RADIO_B_IQ(0)</text>
<text x="156.2" y="122.2">GND</text>
<text x="194.3" y="121.3">RADIO_A_IQ(0)</text>
<text x="194.3" y="123.7">RADIO_A_IQ(1)</text>
<text x="216.3" y="122.5">RADIO_A_IQ(0)</text>
<text x="216.3" y="124.8">RADIO_A_IQ(1)</text>
<text x="235.8" y="124.8">RADIO_B_IQ(1)</text>
<text x="235.8" y="122">RADIO_B_IQ(0)</text>
<text x="258.8" y="120.8">RADIO_B_IQ(0)</text>
<text x="259" y="123.7">RADIO_B_IQ(1)</text>
<text x="52.3" y="128.7">GND</text>
<text x="175" y="130.6">GND</text>
<text x="194.1" y="130.8">RADIO_A_IQ(4)</text>
<text x="194.3" y="126">RADIO_A_IQ(2)</text>
<text x="194.3" y="128.4">RADIO_A_IQ(3)</text>
<text x="216.3" y="132">RADIO_A_IQ(4)</text>
<text x="216.3" y="129.6">RADIO_A_IQ(3)</text>
<text x="216.3" y="127.3">RADIO_A_IQ(2)</text>
<text x="235.8" y="127.3">RADIO_B_IQ(2)</text>
<text x="235.8" y="132">RADIO_B_IQ(4)</text>
<text x="235.8" y="129.6">RADIO_B_IQ(3)</text>
<text x="259.2" y="126">RADIO_B_IQ(2)</text>
<text x="259.5" y="128.4">RADIO_B_IQ(3)</text>
<text x="259.7" y="130.8">RADIO_B_IQ(4)</text>
<text x="36.6" y="136.6">GND</text>
<text x="194.6" y="133.4">RADIO_A_MOSI</text>
<text x="194.6" y="135.8">RADIO_A_MISO</text>
<text x="216.3" y="134.6">RADIO_A_MOSI</text>
<text x="216.3" y="137">RADIO_A_MISO</text>
<text x="235.1" y="134.2">RADIO_B_MOSI</text>
<text x="235.2" y="136.6">RADIO_B_MISO</text>
<text x="258.1" y="135.3">RADIO_B_MISO</text>
<text x="258.1" y="133">RADIO_B_MOSI</text>
<text x="258.5" y="137.8">RADIO_B_SCK</text>
<text x="176.1" y="139.2">+3V3_VCCIO</text>
<text x="191.7" y="143.5">RADIO_A_NRESET</text>
<text x="194.6" y="138.5">RADIO_A_SCK</text>
<text x="194.8" y="140.8">RADIO_A_CSN</text>
<text x="216.3" y="139.7">RADIO_A_SCK</text>
<text x="216.3" y="142">RADIO_A_CSN</text>
<text x="236.3" y="138.9">RADIO_B_SCK</text>
<text x="236.3" y="141.3">RADIO_B_CSN</text>
<text x="258.8" y="140.1">RADIO_B_CSN</text>
<text x="193.6" y="147.5">RADIO_A_CLK_I</text>
<text x="216.3" y="144.4">RADIO_A_NRESET</text>
<text x="216.3" y="148.7">RADIO_A_CLK_I RADIO_B_CLK_I</text>
<text x="232.4" y="146.6">RADIO_B_NRESET</text>
<text x="256.2" y="145.4">RADIO_B_NRESET</text>
<text x="257.1" y="147.8">RADIO_B_CLK_I</text>
<text x="65.9" y="161.2">+1V2_VCCCORE</text>
<text x="101.3" y="161.6">GND</text>
<text x="168.1" y="161.6">SX1302_CSD</text>
<text x="191.7" y="159">SX1302_RXTX_SW</text>
<text x="192.2" y="156.1">SX1302_PA_ON</text>
<text x="216.3" y="160.2">SX1302_RXTX_SW</text>
<text x="216.3" y="157.3">SX1302_PA_ON</text>
<text x="87.6" y="166.4" transform="rotate(-90 87.6 166.4)">RADIO_B_CSN 18</text>
<text x="90" y="167.6" transform="rotate(-90 90 167.6)">RADIO_B_MOSI 19</text>
<text x="94.7" y="166.4" transform="rotate(-90 94.7 166.4)">RADIO_B_SCK 21</text>
<text x="121" y="167.6" transform="rotate(-90 121 167.6)">RADIO_B_IQ(3)</text>
<text x="123.4" y="167.3" transform="rotate(-90 123.4 167.3)">RADIO_B_MISO 33</text>
<text x="130.9" y="163.3">+3V3_VCCIO</text>
<text x="216.3" y="162.8">SX1302_CSD</text>
<text x="111.5" y="169.7" transform="rotate(-90 111.5 169.7)">RADIO_B_NRESET 28</text>
<text x="90.6" y="179.3">GND</text>
<text x="71.7" y="184.1">GND</text>
<text x="135" y="187.4">GND</text>
</g>
<g font-size="2.2" fill="#000080">
<text x="88.8" y="34.6">100nF, 16V</text>
<text x="95.7" y="31.5">C1</text>
<text x="126" y="32.5">C2</text>
<text x="126" y="34.8">100nF, 16V</text>
<text x="170.2" y="34.6">U_host</text>
<text x="170.2" y="37">host.SchDoc</text>
<text x="262.3" y="45.8">R2</text>
<text x="32.9" y="51.6">R1</text>
<text x="32.9" y="53.9">680R</text>
<text x="262.3" y="48.2">10R</text>
<text x="49.6" y="54.4">R3</text>
<text x="49.6" y="56.8">680R</text>
<text x="63.2" y="55.6">R4</text>
<text x="63.2" y="58">680R</text>
<text x="245.9" y="59">D1</text>
<text x="264" y="64.2">100nF, 16V</text>
<text x="264.2" y="62.3">C3</text>
<text x="39.4" y="69.9">LED2</text>
<text x="68" y="71.1">LED3</text>
<text x="136.3" y="67.3">IC1</text>
<text x="136.3" y="69.7">SX1302IMLTRT</text>
<text x="21.7" y="75.9">YELLOW</text>
<text x="23.4" y="72.3">LED1</text>
<text x="38.4" y="72.6">GREEN</text>
<text x="68" y="73.5">BLUE</text>
<text x="79.7" y="72.3">R5</text>
<text x="79.7" y="74.7">47k</text>
<text x="245.9" y="76.2">BAT54C,215</text>
<text x="262.3" y="74">R6</text>
<text x="262.3" y="76.4">47k</text>
<text x="210.3" y="92.7">U_power</text>
<text x="210.3" y="95">power.SchDoc</text>
<text x="31.5" y="102.9">C4</text>
<text x="31.5" y="105.3">100nF, 16V</text>
<text x="166.8" y="103.6">C5</text>
<text x="169.7" y="105">100nF, 16V</text>
<text x="180" y="119.6">C6</text>
<text x="211.5" y="116.5">U_rf</text>
<text x="211.5" y="118.9">rf.SchDoc</text>
<text x="25" y="123.4">C7</text>
<text x="25" y="125.8">1uF</text>
<text x="41.5" y="122.5">C8</text>
<text x="41.5" y="124.8">100nF, 16V</text>
<text x="180" y="122">100nF, 16V</text>
<text x="183.8" y="150.6">R7</text>
<text x="183.8" y="153">47k</text>
<text x="76.6" y="173.8">C9</text>
<text x="76.6" y="176.2">100nF, 16V</text>
<text x="139.9" y="174.3">C10</text>
<text x="139.9" y="176.7">100nF, 16V</text>
</g>
<g font-size="1.9" fill="#800000">
<text x="53.4" y="44.7">TX_ON</text>
<text x="58.5" y="42.5">RX_ON</text>
<text x="63.2" y="46.8">CONFIG_OK</text>
<text x="74.3" y="42.8">GND</text>
<text x="90" y="61.8" transform="rotate(-90 90 61.8)">RADIO_A_CSN</text>
<text x="92.4" y="62.3" transform="rotate(-90 92.4 62.3)">RADIO_A_MOSI</text>
<text x="97.2" y="61.3" transform="rotate(-90 97.2 61.3)">RADIO_A_SCK</text>
<text x="125.9" y="166.6" transform="rotate(-90 125.9 166.6)">RADIO_B_CLK_I 34</text>
</g>
<text font-size="1.7" fill="#800000" x="223.8" y="61.7">HOST_RESET_SX1302</text>
<g font-size="1.3" fill="#800000">
<text x="116.4" y="60.6" transform="rotate(-90 116.4 60.6)">SX_1302_GPIO6</text>
<text x="123.6" y="61.8" transform="rotate(-90 123.6 61.8)">SX_1302_GPIO7</text>
<text x="126" y="61.6" transform="rotate(-90 126 61.6)">SX_1302_GPIO8</text>
<text x="128.4" y="60.8" transform="rotate(-90 128.4 60.8)">SX_1302_GPIO9</text>
<text x="138" y="86.6">SX_1302_GPIO10</text>
<text x="138.4" y="89">SX_1302_GPIO11</text>
<text x="59.4" y="110.5">RADIO_CTRL_1</text>
<text x="62.4" y="124.8">SX_1302_PS_EN</text>
</g>
</svg>
